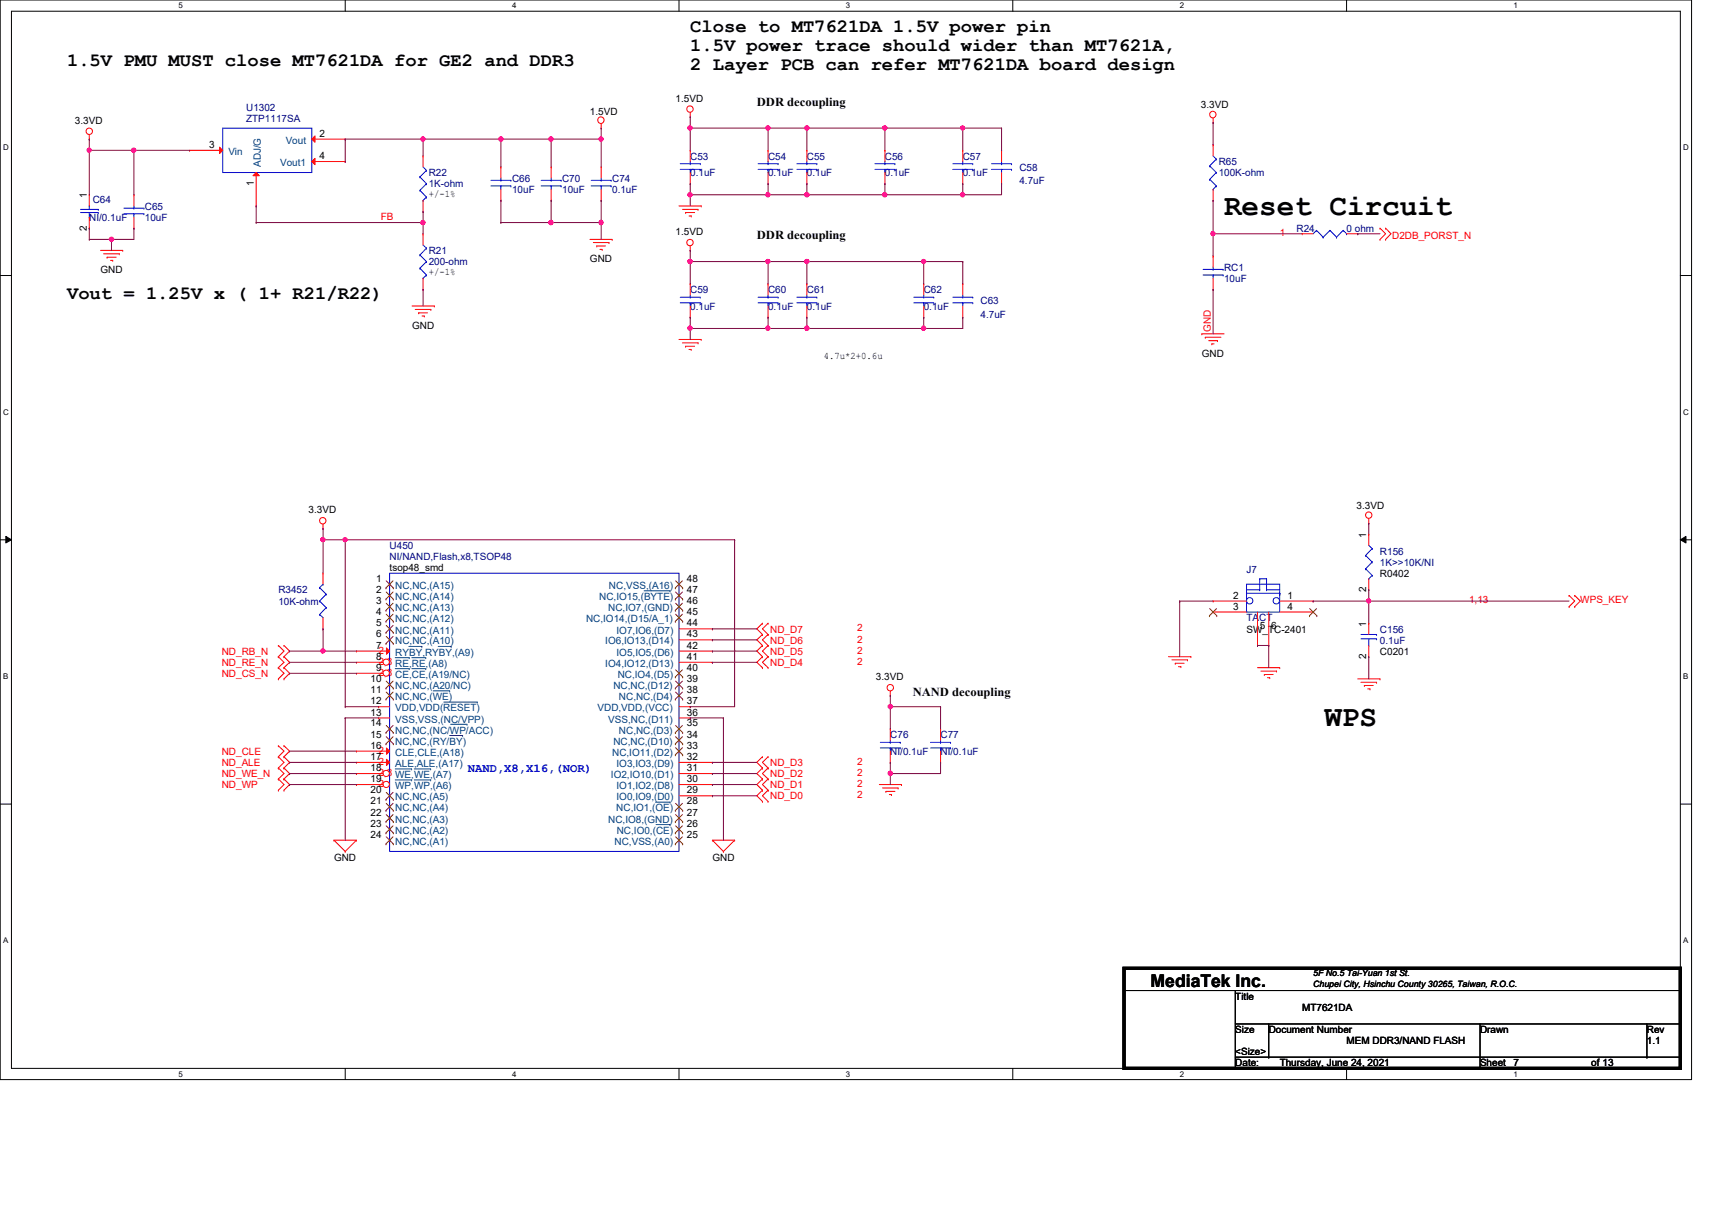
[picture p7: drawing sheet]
<svg xmlns="http://www.w3.org/2000/svg" width="297mm" height="210mm" viewBox="0 0 297 210" stroke-linecap="round" stroke-linejoin="round" font-family="sans-serif">
<path d="M0 0h293.5v187.3h-293.5zM2 1.9h289.5v183.4h-289.5z" fill="none" stroke="#000" stroke-width=".17"/>
<g fill="#fff">
<path d="M30.9 .2h.8v1.5h-.8z"/>
<path d="M30.9 185.5h.8v1.6h-.8z"/>
</g>
<path d="M59.9 0v1.9M59.9 185.3v2" fill="none" stroke="#000" stroke-width=".17"/>
<g fill="#fff">
<path d="M88.9 .2h.7v1.5h-.7z"/>
<path d="M88.9 185.5h.7v1.6h-.7z"/>
</g>
<path d="M117.8 0v1.9M117.8 185.3v2" fill="none" stroke="#000" stroke-width=".17"/>
<g fill="#fff">
<path d="M146.8 .2h.7v1.5h-.7z"/>
<path d="M146.8 185.5h.7v1.6h-.7z"/>
</g>
<path d="M175.7 0v1.9M175.7 185.3v2" fill="none" stroke="#000" stroke-width=".17"/>
<g fill="#fff">
<path d="M204.7 .2h.7v1.5h-.7z"/>
<path d="M204.7 185.5h.7v1.6h-.7z"/>
</g>
<path d="M233.6 0v1.9M233.6 185.3v2" fill="none" stroke="#000" stroke-width=".17"/>
<g fill="#fff">
<path d="M262.6 .2h.8v1.5h-.8z"/>
<path d="M262.6 185.5h.8v1.6h-.8z"/>
<path d="M.5 24.8h1v1.6h-1z"/>
<path d="M292.1 24.8h.9v1.6h-.9z"/>
<path d="M.5 70.7h1v1.5h-1z"/>
<path d="M292.1 70.7h.9v1.5h-.9z"/>
</g>
<path d="M0 47.8h2M291.5 47.8h2" fill="none" stroke="#000" stroke-width=".17"/>
<g fill="#fff">
<path d="M.5 116.5h.9v1.6h-.9z"/>
<path d="M292.1 116.5h.8v1.6h-.8z"/>
</g>
<path d="M0 93.6h2M1 93l1 .6-1 .6zM291.5 93.6l1-.6v1.2zM291.5 93.6h2" fill="none" stroke="#000" stroke-width=".17"/>
<path d="M1 93l1 .6-1 .6zM291.5 93.6l1-.6v1.2z" fill="#000"/>
<g fill="#fff">
<path d="M.5 162.4h.9v1.5h-.9z"/>
<path d="M292.1 162.4h.8v1.5h-.8z"/>
</g>
<g fill="none" stroke="#000" stroke-width=".17">
<path d="M0 139.5h2M291.5 139.5h2M195 171.8h96.5M214.3 171.8v13.5M214.3 177.6h77.2M220.1 177.6v5.8M256.8 177.6v7.7M285.7 177.6v5.8M291.5 171.8h.1M291.5 177.6h.1M214.3 185.3h.1M214.3 183.4h77.2"/>
<path d="M220.1 183.4h.1M256.8 185.3h.1M285.7 183.4h.1M291.5 183.4h.1"/>
</g>
<g fill="none" stroke="#f00" stroke-width=".17">
<path d="M119.8 19.5v.8M15.5 24.1h.1M15.5 23.4v.7M104.3 22.2h.1M104.3 29h.1M104.3 34.8h.1M104.3 21.5v.7M104.3 29v1.9M104.3 32.9v1.9M117.8 35.7h3.9M118.4 36.3h2.7M119 36.9h.1"/>
<path d="M119 36.9h1.5M119.5 37.5h.4M119.8 20.3h.1M119.9 37.5h.1M121.1 36.3h.1M121.7 35.7h.1M167 26.1h.1M167 31.9h.1M167 26.1v1.9M167 29.9v2M173.8 26.1h.1M173.8 31.9h.1"/>
<path d="M173.8 26.1v1.9M173.8 29.9v2M210.5 21.3h.1M210.5 20.5v.8M239.4 39.6h.1M239.4 39.6l1 1-1 .9M240.4 39.6h.1M240.4 39.6l.9 1-.9 .9M17.4 43.4h3.9M18 44h2.7M18.6 44.6h.1M18.6 44.6h1.5"/>
<path d="M19.2 45.2h.4M19.6 45.2h.1M20.7 44h.1M21.3 43.4h.1M71.5 53.1h3.8M72 53.7h2.8M72.6 54.3h.1M72.6 54.3h1.6M73.2 54.8h.4M73.6 54.8h.1M74.8 53.7h.1M75.3 53.1h.1"/>
<path d="M102.4 41.5h3.8M103 42.1h2.7M103.5 42.7h.1M103.5 42.7h1.6M104.1 43.3h.4M104.5 43.3h.1M105.7 42.1h.1M106.2 41.5h.1M117.8 58.9h3.9M118.4 59.5h2.7M119.8 43.4h.1M119.8 42.7v.7"/>
<path d="M121.1 59.5h.1M121.7 58.9h.1M133.3 49.2h.1M133.3 55h.1M133.3 49.2v2M133.3 53.1v1.9M140 49.2h.1M140 55h.1M140 49.2v2M140 53.1v1.9M208.5 57.9h.1M208.5 57.9h3.9"/>
<path d="M209.1 58.5h.1M209.1 58.5h2.7M209.7 59.1h1.5M210.3 59.6h.1M210.3 59.6h.3M211.2 59.1h.1M239.4 41.5h.1M240.4 41.5h.1M119 60.1h.1M119 60.1h1.5M119.5 60.6h.4M119.9 60.6h.1"/>
<path d="M56 91.7h.1M56 99.4h.1M56 90.9v.8M56 99.4v1.9M237.5 90.8h.1M237.5 92.7h.1M237.5 90v.8M237.5 92.7v1.9M48.3 115.8h.1M48.3 113.9h.1M48.3 117.8h.1M48.3 112h.1"/>
<path d="M48.3 113.9l1 1-1 .9M48.3 115.8l1 1-1 1M48.3 112l1 .9-1 1M49.3 113.9h.1M49.3 115.8h.1M49.3 117.8h.1M49.3 112h.1M49.3 113.9l.9 1-.9 .9M49.3 115.8l.9 1-.9 1M49.3 112l.9 .9-.9 1M56 109.1h.1M56 107.1v2"/>
<path d="M132.3 108.1h.1M132.3 110.1h.1M132.3 113.9h.1M132.3 115.8h.1M132.3 112h.1M132.3 108.1l-1 1 1 1M132.3 113.9l-1 1 1 .9M132.3 112l-1 .9 1 1M132.3 110.1l-1 .9 1 1M133.3 110.1h.1M133.3 108.1h.1M133.3 115.8h.1"/>
<path d="M133.3 113.9h.1M133.3 112h.1M133.3 108.1l-1 1 1 1M133.3 113.9l-1 1 1 .9M133.3 112l-1 .9 1 1M133.3 110.1l-1 .9 1 1M154.5 119.9v.7M202.7 113.9h3.9M203.3 114.5h2.7M203.9 115.1h.1M203.9 115.1h1.5M204.5 115.7h.4"/>
<path d="M204.9 115.7h.1M206 114.5h.1M206.6 113.9h.1M218.2 115.8h3.8M218.8 116.4h2.7M219.4 117h.1M219.4 117h1.5M219.9 117.6h.4M220.3 117.6h.1M221.5 116.4h.1M222 115.8h.1M235.6 117.8h3.8"/>
<path d="M236.1 118.4h2.7M236.7 118.9h.1M236.7 118.9h1.5M237.3 119.5h.4M237.5 102.3h.1M237.5 100.4v1.9M237.7 119.5h.1M238.8 118.4h.1M239.4 117.8h.1M272.2 105.2h.1M272.2 103.3h.1M272.2 103.3l1 1-1 .9"/>
<path d="M273.2 105.2h.1M273.2 103.3h.1M273.2 103.3l1 1-1 .9M48.3 131.3h.1M48.3 129.4h.1M48.3 135.1h.1M48.3 133.2h.1M48.3 137.1h.1M48.3 129.4l1 .9-1 1M48.3 133.2l1 1-1 .9M48.3 131.3l1 .9-1 1M48.3 135.1l1 1-1 1"/>
<path d="M49.3 129.4h.1M49.3 131.3h.1M49.3 133.2h.1M49.3 135.1h.1M49.3 137.1h.1M49.3 129.4l.9 .9-.9 1M49.3 133.2l.9 1-.9 .9M49.3 131.3l.9 .9-.9 1M49.3 135.1l.9 1-.9 1M132.3 137.1h.1M132.3 139h.1M132.3 133.2h.1"/>
<path d="M132.3 135.1h.1M132.3 131.3h.1M132.3 137.1l-1 .9 1 1M132.3 133.2l-1 1 1 .9M132.3 135.1l-1 1 1 1M132.3 131.3l-1 .9 1 1M133.3 139h.1M133.3 137.1h.1M133.3 135.1h.1M133.3 133.2h.1M133.3 131.3h.1M133.3 137.1l-1 .9 1 1"/>
<path d="M133.3 133.2l-1 1 1 .9M133.3 135.1l-1 1 1 1M133.3 131.3l-1 .9 1 1M152.6 136.1h3.8M153.1 136.7h2.7M153.7 137.3h.1M153.7 137.3h1.6M154.3 137.8h.4M154.5 120.6h.1M154.7 137.8h.1M155.8 136.7h.1M156.4 136.1h.1"/>
<path d="M58 145.8h.1M58 145.8h3.8M58 145.8l1.9 1.9M59.9 147.7h.1M61.8 145.8h.1M61.8 145.8l-1.9 1.9M123.6 145.8h.1M123.6 145.8h3.9M123.6 145.8l1.9 1.9M125.5 147.7h.1M127.5 145.8h.1M127.5 145.8l-2 1.9"/>
<circle cx="119.7" cy="18.9" r=".56"/>
<circle cx="210.4" cy="19.9" r=".56"/>
<circle cx="15.5" cy="22.8" r=".56"/>
<circle cx="104.3" cy="20.8" r=".56"/>
<circle cx="119.7" cy="42.1" r=".56"/>
<circle cx="56" cy="90.3" r=".56"/>
<circle cx="237.5" cy="89.4" r=".56"/>
<circle cx="154.5" cy="119.3" r=".56"/>
</g>
<path d="M195 168h96.5v17.3h-96.5z" fill="none" stroke="#000" stroke-width=".55"/>
<g fill="none" stroke="#00f" stroke-width=".17">
<path d="M38.6 22.2h15.5v7.7h-15.5zM102.6 32.3h3.4M102.6 31.3h3.4M104.3 31.3h.1M104.3 32.3h.1M104.3 30.9v.4M104.3 32.3v.6M106 32.3h.1M106 31.3h.1M165.3 29.4h3.5M165.3 28.4h3.5M167 28.4h.1"/>
<path d="M167 29.4h.1M167 28v.4M167 29.4v.5M168.8 29.4h.1M168.8 28.4h.1M172 29.4h3.5M172 28.4h3.5M173.8 28.4h.1M173.8 29.4h.1M173.8 28v.4M173.8 29.4v.5M175.5 29.4h.1"/>
<path d="M175.5 28.4h.1M131.5 52.5h3.5M131.5 51.6h3.5M133.3 51.6h.1M133.3 52.5h.1M133.3 51.2v.4M133.3 52.5v.6M135 52.5h.1M135 51.6h.1M138.3 52.5h3.4M138.3 51.6h3.4M140 51.6h.1"/>
<path d="M140 52.5h.1M140 51.2v.4M140 52.5v.6M141.7 52.5h.1M141.7 51.6h.1M236.9 96.4h.1M236.9 98.7h.1M236.9 96.4l1.2 1.1M236.9 98.7l1.2 1.1M237.5 94.6l.6 .6M238.1 95.2h.1M238.1 97.5h.1"/>
<path d="M238.1 99.8h.1M238.1 95.2l-1.2 1.2M238.1 97.5l-1.2 1.2M238.1 99.8l-.6 .6M55.5 106.6h.1M55.5 104.3h.1M55.5 101.9h.1M55.5 106.6l.5 .5M55.5 104.3l1.1 1.1M55.5 101.9l1.1 1.2M56 101.3h.1M56 101.3l-.5 .6"/>
<path d="M56.6 105.4h.1M56.6 103.1h.1M56.6 105.4l-1.1 1.2M56.6 103.1l-1.1 1.2M237.5 100.4h.1"/>
</g>
<path d="M43.9 30.5l.5-.6 .6 .6z" fill="#f00"/>
<path d="M43.9 30.5l.5-.6 .6 .6zM44.4 35.7h.1M44.4 29.9v5.8" fill="none" stroke="#f00" stroke-width=".17"/>
<path d="M54.6 23.6v1.1l-.5-.6z" fill="#f00"/>
<path d="M54.1 24.1h5.8M54.6 23.6v1.1l-.5-.6zM59.9 24.1h.1" fill="none" stroke="#f00" stroke-width=".17"/>
<path d="M38.1 25.5l.5 .6-.5 .5z" fill="#f00"/>
<path d="M32.9 26.1h.1M32.9 26.1h5.7M38.1 25.5l.5 .6-.5 .5z" fill="none" stroke="#f00" stroke-width=".17"/>
<path d="M54.1 28l.5-.5v1.1z" fill="#f00"/>
<g fill="none" stroke="#f00" stroke-width=".17">
<path d="M15.5 33.8h.1M15.5 39.6h.1M15.5 33.8v1.9M15.5 37.7v1.9M23.2 33.8h.1M23.2 39.6h.1M23.2 33.8v1.9M23.2 37.7v1.9M54.1 28l.5-.5v1.1zM54.1 28h5.8M59.9 28h.1M73.4 27.1h.1"/>
<path d="M73.4 36.7h.1M73.4 27.1v1.9M73.4 34.8v1.9M86.9 29h.1M86.9 34.8h.1M86.9 29v1.9M86.9 32.9v1.9M95.6 29h.1M95.6 34.8h.1M95.6 29v1.9M95.6 32.9v1.9M119.8 26.1h.1"/>
<path d="M119.8 31.9h.1M119.8 26.1v1.9M119.8 29.9v2M133.3 26.1h.1M133.3 31.9h.1M133.3 26.1v1.9M133.3 29.9v2M153.5 26.1h.1M153.5 31.9h.1M153.5 26.1v1.9M153.5 29.9v2M210.5 25.1h.1"/>
<path d="M210.5 34.8h.1M210.5 25.1v2M210.5 32.9v1.9M73.4 40.6h.1M73.4 50.2h.1M73.4 40.6v1.9M73.4 48.3v1.9M160.3 49.2h.1M160.3 55h.1M160.3 49.2v2M160.3 53.1v1.9M167 49.2h.1"/>
<path d="M167 55h.1M167 49.2v2M167 53.1v1.9M210.5 44.4h.1M210.5 50.2h.1M210.5 44.4v2M210.5 48.3v1.9M225.9 40.6h.1M225.9 40.6h1.9M233.6 40.6h2M235.6 40.6h.1M67.6 101.3h.1"/>
<path d="M67.6 103.3h.1M67.6 105.2h.1M67.6 107.1h.1M67.6 109.1h.1M67.6 111h.1M210.5 104.3h.1M210.5 106.2h.1M210.5 104.3h5.8M210.5 106.2h5.8M218.2 112h.1M218.2 106.2v5.8M220.1 112h.1"/>
<path d="M220.1 106.2v5.8M222 104.3h5.8M222 106.2h5.8M227.8 104.3h.1M227.8 106.2h.1M237.5 108.1h.1M237.5 113.9h.1M237.5 108.1v2M237.5 112v1.9M154.5 126.4h.1M154.5 132.2h.1M154.5 126.4v2"/>
<path d="M154.5 130.3v1.9M163.2 126.4h.1M163.2 132.2h.1M163.2 126.4v2M163.2 130.3v1.9"/>
</g>
<g fill="none" stroke="#00f" stroke-width=".17">
<path d="M14 36.3h3.1M14 36.9h3.1M15.5 37.7h.1M15.5 35.7h.1M15.5 35.7v.6M15.5 36.9v.8M17.1 36.3h.1M17.1 36.9h.1M21.5 37.1h3.5M21.5 36.1h3.5M23.2 36.1h.1M23.2 37.1h.1"/>
<path d="M23.2 35.7v.4M23.2 37.1v.6M25 37.1h.1M25 36.1h.1M72.9 30.7h.1M72.9 33h.1M72.9 30.7l1.1 1.2M72.9 33l1.1 1.2M73.4 34.8h.1M73.4 29l.6 .5M74 29.5h.1M74 31.9h.1"/>
<path d="M74 34.2h.1M74 29.5l-1.1 1.2M74 31.9l-1.1 1.1M74 34.2l-.6 .6M85.2 32.3h3.4M85.2 31.3h3.4M86.9 31.3h.1M86.9 32.3h.1M86.9 30.9v.4M86.9 32.3v.6M88.6 32.3h.1M88.6 31.3h.1"/>
<path d="M93.9 32.3h3.5M93.9 31.3h3.5M95.6 31.3h.1M95.6 32.3h.1M95.6 30.9v.4M95.6 32.3v.6M97.4 32.3h.1M97.4 31.3h.1M118 29.4h3.5M118 28.4h3.5M119.8 28.4h.1M119.8 29.4h.1"/>
<path d="M119.8 28v.4M119.8 29.4v.5M121.5 29.4h.1M121.5 28.4h.1M131.5 29.4h3.5M131.5 28.4h3.5M133.3 28.4h.1M133.3 29.4h.1M133.3 28v.4M133.3 29.4v.5M135 29.4h.1M135 28.4h.1"/>
<path d="M151.8 29.4h3.5M151.8 28.4h3.5M153.5 28.4h.1M153.5 29.4h.1M153.5 28v.4M153.5 29.4v.5M155.3 29.4h.1M155.3 28.4h.1M209.9 28.8h.1M209.9 31.1h.1M209.9 28.8l1.1 1.1M209.9 31.1l1.1 1.2"/>
<path d="M210.5 32.9h.1M210.5 27.1l.5 .5M211 27.6h.1M211 29.9h.1M211 32.3h.1M211 27.6l-1.1 1.2M211 29.9l-1.1 1.2M211 32.3l-.5 .6M228.4 40h.1M228.4 40l-.6 .6M228.4 40l1.2 1.1M230.8 40h.1"/>
<path d="M230.8 40l-1.2 1.1M230.8 40l1.1 1.1M233 40h.1M233 40l-1.1 1.1M233 40l.6 .6M72.9 44.2h.1M72.9 46.5h.1M72.9 44.2l1.1 1.2M72.9 46.5l1.1 1.2M73.4 48.3h.1M73.4 42.5l.6 .6M74 43.1h.1"/>
<path d="M74 45.4h.1M74 47.7h.1M74 43.1l-1.1 1.1M74 45.4l-1.1 1.1M74 47.7l-.6 .6M158.5 52.5h3.5M158.5 51.6h3.5M160.3 51.6h.1M160.3 52.5h.1M160.3 51.2v.4M160.3 52.5v.6M162 52.5h.1"/>
<path d="M162 51.6h.1M165.3 52.5h3.5M165.3 51.6h3.5M167 51.6h.1M167 52.5h.1M167 51.2v.4M167 52.5v.6M168.8 52.5h.1M168.8 51.6h.1M208.7 47.7h3.5M208.7 46.7h3.5M210.5 46.7h.1"/>
<path d="M210.5 47.7h.1M210.5 46.4v.3M210.5 47.7v.6M212.2 47.7h.1M212.2 46.7h.1M229.6 41.1h.1M231.9 41.1h.1M233.6 40.6h.1M67.6 99.4h50.2v48.3h-50.2zM216.3 101.3h5.7v4.9h-5.7zM216.3 102.3h.1M216.3 102.9h.1"/>
<path d="M216.3 102.9h5.7M216.3 102.3h2.3M216.3 102.9v.4M218.6 100.4h.1M218.6 102.3h.1M218.6 100.4h1.1M218.6 100.4v1.9M219.7 102.3h.1M219.7 100.4h.1M219.7 102.3h2.3M219.7 100.4v1.9M222 102.9h.1"/>
<path d="M222 102.9v.4M236.1 110.1h2.7M236.1 110.8h2.7M237.5 112h.1M237.5 110.8v1.2M238.8 110.1h.1M238.8 110.8h.1M152.7 129.8h3.5M152.7 128.8h3.5M154.5 128.8h.1M154.5 129.8h.1M154.5 128.4v.4"/>
<path d="M154.5 129.8v.5M156.2 129.8h.1M156.2 128.8h.1M161.5 129.8h3.4M161.5 128.8h3.4M163.2 128.8h.1M163.2 129.8h.1M163.2 128.4v.4M163.2 129.8v.5M164.9 129.8h.1M164.9 128.8h.1"/>
<circle cx="216.8" cy="104.2" r=".56"/>
<circle cx="221.4" cy="104.2" r=".56"/>
</g>
<g fill="none" stroke="#804000" stroke-width=".17">
<path d="M67 102h.1M67 103.9h.1M67 105.9h.1M67 107.8h.1M67 109.7h.1M67 111.6h.1M67 100.8l1.2 1.2M67 102.7l1.2 1.2M67 104.6l1.2 1.3M67 106.6l1.2 1.2M67 108.5l1.2 1.2M67 110.4l1.2 1.2"/>
<path d="M68.2 100.8l-1.2 1.2M68.2 102.7l-1.2 1.2M68.2 104.6l-1.2 1.3M68.2 106.6l-1.2 1.2M68.2 108.5l-1.2 1.2M68.2 110.4l-1.2 1.2M68.2 102h.1M68.2 103.9h.1M68.2 105.9h.1M68.2 107.8h.1M68.2 109.7h.1M68.2 111.6h.1"/>
<path d="M209.8 106.8h.1M209.9 105.6l1.2 1.2M211.1 105.6l-1.3 1.2M211.1 106.8h.1M227.2 106.8h.1M227.2 105.6l1.3 1.2M228.4 105.6l-1.2 1.2M228.5 106.8h.1"/>
</g>
<path d="M67.1 112.4l.5 .5-.5 .6z" fill="#f00"/>
<path d="M61.8 112.9h.1M61.8 112.9h5.8M67.1 112.4l.5 .5-.5 .6z" fill="none" stroke="#f00" stroke-width=".17"/>
<path d="M70.9 112.1h2.3M73.2 112.1h.1M76 112.1h2.3M78.3 112.1h.1" fill="none" stroke="#004080" stroke-width=".17"/>
<circle cx="67" cy="114.9" r=".55" fill="#fff"/>
<g fill="none" stroke="#f00" stroke-width=".17">
<path d="M61.8 114.9h.1M61.8 114.9h4.7"/>
<circle cx="67" cy="114.9" r=".55"/>
</g>
<path d="M68.6 114.1h2.4M71 114.1h.1M71.5 114.1h2.4M73.9 114.1h.1" fill="none" stroke="#004080" stroke-width=".17"/>
<circle cx="67" cy="116.8" r=".55" fill="#fff"/>
<g fill="none" stroke="#f00" stroke-width=".17">
<path d="M61.8 116.8h.1M61.8 116.8h4.7M67.6 118.7h.1M65.7 122.6h.1M65.7 124.5h.1M65.7 122.6h1.9M65.7 124.5h1.9M67.6 120.6h.1M67.6 126.4h.1M67.6 128.4h.1"/>
<circle cx="67" cy="116.8" r=".55"/>
</g>
<path d="M68.6 116h2.4M71 116h.1M71.5 116h2.4M73.9 116h.1M75.2 119.8h2.8M78 119.8h.1M77 121.8h5.8M78 127.6h2.3M78.2 125.6h2.8M80.3 127.6h.1M81 125.6h.1M82.8 121.8h.1" fill="none" stroke="#004080" stroke-width=".17"/>
<g fill="none" stroke="#804000" stroke-width=".17">
<path d="M67 119.4h.1M67 118.2l1.2 1.2M68.2 118.2l-1.2 1.2M68.2 119.4h.1M67 121.3h.1M67 127.1h.1M67 129h.1M67 120.1l1.2 1.2M67 125.9l1.2 1.2M67 127.8l1.2 1.2M68.2 120.1l-1.2 1.2M68.2 125.9l-1.2 1.2"/>
<path d="M68.2 127.8l-1.2 1.2M68.2 121.3h.1M68.2 127.1h.1M68.2 129h.1"/>
</g>
<path d="M67.1 129.8l.5 .5-.5 .6z" fill="#f00"/>
<path d="M61.8 130.3h.1M61.8 130.3h5.8M67.1 129.8l.5 .5-.5 .6z" fill="none" stroke="#f00" stroke-width=".17"/>
<path d="M67.1 131.7l.5 .5-.5 .6z" fill="#f00"/>
<path d="M61.8 132.2h.1M61.8 132.2h5.8M67.1 131.7l.5 .5-.5 .6z" fill="none" stroke="#f00" stroke-width=".17"/>
<circle cx="67" cy="134.2" r=".55" fill="#fff"/>
<g fill="none" stroke="#f00" stroke-width=".17">
<path d="M61.8 134.2h.1M61.8 134.2h4.7"/>
<circle cx="67" cy="134.2" r=".55"/>
</g>
<path d="M68.6 133.4h2.8M71.4 133.4h.1M71.9 133.4h2.8M74.7 133.4h.1" fill="none" stroke="#004080" stroke-width=".17"/>
<circle cx="67" cy="136.1" r=".55" fill="#fff"/>
<g fill="none" stroke="#f00" stroke-width=".17">
<path d="M140 26.1h.1M140 31.9h.1M140 26.1v1.9M140 29.9v2M119.8 49.2h.1M119.8 55h.1M119.8 49.2v2M119.8 53.1v1.9M117.8 118.7h.1M117.8 116.8h.1M117.8 107.1h.1M117.8 105.2h.1"/>
<path d="M117.8 103.3h.1M117.8 101.3h.1M117.8 114.9h5.8M117.8 112.9h5.8M117.8 111h5.8M117.8 109.1h5.8M123.6 114.9h.1M123.6 112.9h.1M123.6 111h.1M123.6 109.1h.1M61.8 136.1h.1M61.8 136.1h4.7"/>
<path d="M67.6 138h.1M67.6 140h.1M117.8 140h.1M117.8 130.3h.1M117.8 128.4h.1M117.8 126.4h.1M117.8 120.6h.1M117.8 136.1h5.8M117.8 138h5.8M117.8 134.2h5.8M117.8 132.2h5.8M117.8 124.5h2"/>
<path d="M117.8 122.6h2M119.8 124.5h.1M119.8 122.6h.1M123.6 138h.1M123.6 136.1h.1M123.6 134.2h.1M123.6 132.2h.1M67.6 141.9h.1M67.6 143.8h.1M67.6 145.8h.1M117.8 145.8h.1M117.8 143.8h.1"/>
<path d="M117.8 141.9h.1"/>
<circle cx="67" cy="136.1" r=".55"/>
</g>
<path d="M111.8 102.5h4.4M116.2 102.5h.1M68.6 135.3h2.8M71.4 135.3h.1M71.9 135.3h2.8M74.7 135.3h.1M113.7 139.1h2.5M116.2 139.1h.1M113.8 143h2.4M116.2 143h.1" fill="none" stroke="#004080" stroke-width=".17"/>
<g fill="none" stroke="#804000" stroke-width=".17">
<path d="M117.2 119.4h.1M117.2 117.4h.1M117.2 107.8h.1M117.2 105.9h.1M117.2 103.9h.1M117.2 102h.1M117.2 118.2l1.2 1.2M117.2 116.2l1.2 1.2M117.2 106.6l1.2 1.2M117.2 104.6l1.2 1.3M117.2 102.7l1.2 1.2M117.2 100.8l1.2 1.2"/>
<path d="M118.4 118.2l-1.2 1.2M118.4 116.2l-1.2 1.2M118.4 106.6l-1.2 1.2M118.4 104.6l-1.2 1.3M118.4 102.7l-1.2 1.2M118.4 100.8l-1.2 1.2M118.4 119.4h.1M118.4 117.4h.1M118.4 107.8h.1M118.4 105.9h.1M118.4 103.9h.1M118.4 102h.1"/>
<path d="M67 138.7h.1M67 137.5l1.2 1.2M67 139.4l1.2 1.2M68.2 137.5l-1.2 1.2M68.2 139.4l-1.2 1.2M68.2 138.7h.1M117.2 130.9h.1M117.2 129h.1M117.2 127.1h.1M117.2 121.3h.1M117.2 139.4l1.2 1.2M117.2 129.7l1.2 1.2"/>
<path d="M117.2 127.8l1.2 1.2M117.2 125.9l1.2 1.2M117.2 120.1l1.2 1.2M118.4 139.4l-1.2 1.2M118.4 129.7l-1.2 1.2M118.4 127.8l-1.2 1.2M118.4 125.9l-1.2 1.2M118.4 120.1l-1.2 1.2M118.4 130.9h.1M118.4 129h.1M118.4 127.1h.1M118.4 121.3h.1"/>
<path d="M67 140.6h.1M67 142.5h.1M67 144.5h.1M67 146.4h.1M67 141.3l1.2 1.2M67 143.3l1.2 1.2M67 145.2l1.2 1.2M68.2 141.3l-1.2 1.2M68.2 143.3l-1.2 1.2M68.2 145.2l-1.2 1.2M68.2 140.6h.1M68.2 142.5h.1"/>
<path d="M68.2 144.5h.1M68.2 146.4h.1M117.2 146.4h.1M117.2 144.5h.1M117.2 142.5h.1M117.2 140.6h.1M117.2 145.2l1.2 1.2M117.2 143.3l1.2 1.2M117.2 141.3l1.2 1.2M118.4 145.2l-1.2 1.2M118.4 143.3l-1.2 1.2M118.4 141.3l-1.2 1.2"/>
<path d="M118.4 146.4h.1M118.4 144.5h.1M118.4 142.5h.1M118.4 140.6h.1"/>
</g>
<g fill="none" stroke="#00f" stroke-width=".17">
<path d="M138.3 29.4h3.4M138.3 28.4h3.4M140 28.4h.1M140 29.4h.1M140 28v.4M140 29.4v.5M141.7 29.4h.1M141.7 28.4h.1M118 52.5h3.5M118 51.6h3.5M119.8 51.6h.1M119.8 52.5h.1"/>
<path d="M119.8 51.2v.4M119.8 52.5v.6M121.5 52.5h.1M121.5 51.6h.1"/>
</g>
<path d="M73.4 38.6h.1M73.4 38.6v2" fill="none" stroke="#800040" stroke-width=".17"/>
<circle cx="73.4" cy="38.6" r=".38" fill="#f0f"/>
<circle cx="73.4" cy="38.6" r=".38" fill="none" stroke="#f0f" stroke-width=".17"/>
<path d="M15.5 24.1h.1M15.5 24.1v2M44.4 38.6h.1M44.4 38.6h29M73.4 24.1h.1M73.4 24.1v3M73.4 50.2h.1M73.4 50.2v2.9" fill="none" stroke="#800040" stroke-width=".17"/>
<circle cx="15.5" cy="26.1" r=".37" fill="#f0f"/>
<circle cx="15.5" cy="26.1" r=".37" fill="none" stroke="#f0f" stroke-width=".17"/>
<path d="M23.2 39.6h.1M23.2 39.6v1.9M73.4 24.1h.1M73.4 24.1h13.5" fill="none" stroke="#800040" stroke-width=".17"/>
<circle cx="86.9" cy="24.1" r=".38" fill="#f0f"/>
<circle cx="86.9" cy="24.1" r=".38" fill="none" stroke="#f0f" stroke-width=".17"/>
<circle cx="73.4" cy="24.1" r=".38" fill="#f0f"/>
<circle cx="73.4" cy="24.1" r=".38" fill="none" stroke="#f0f" stroke-width=".17"/>
<path d="M86.9 24.1h.1M86.9 24.1h8.7M104.3 24.1h.1M104.3 24.1v4.9" fill="none" stroke="#800040" stroke-width=".17"/>
<circle cx="104.3" cy="24.1" r=".38" fill="#f0f"/>
<circle cx="104.3" cy="24.1" r=".38" fill="none" stroke="#f0f" stroke-width=".17"/>
<path d="M95.6 24.1h.1M95.6 24.1v4.9" fill="none" stroke="#800040" stroke-width=".17"/>
<circle cx="95.6" cy="24.1" r=".38" fill="#f0f"/>
<circle cx="95.6" cy="24.1" r=".38" fill="none" stroke="#f0f" stroke-width=".17"/>
<path d="M15.5 39.6h.1M15.5 26.1h.1M15.5 26.1v7.7M15.5 39.6v1.9M23.2 26.1h.1M23.2 26.1v7.7M95.6 24.1h.1M95.6 24.1h8.7M19.3 41.5h.1M19.3 41.5v1.9M19.3 41.5h3.9" fill="none" stroke="#800040" stroke-width=".17"/>
<circle cx="19.4" cy="41.5" r=".37" fill="#f0f"/>
<circle cx="19.4" cy="41.5" r=".37" fill="none" stroke="#f0f" stroke-width=".17"/>
<path d="M15.5 26.1h.1M15.5 26.1h7.7M86.9 34.8h.1M86.9 38.6h.1M86.9 34.8v3.8M95.6 34.8h.1M95.6 34.8v3.8h-8.7M104.3 38.6h.1M104.3 22.2h.1M104.3 22.2v1.9M104.3 38.6v2.9" fill="none" stroke="#800040" stroke-width=".17"/>
<circle cx="95.6" cy="38.6" r=".38" fill="#f0f"/>
<circle cx="95.6" cy="38.6" r=".38" fill="none" stroke="#f0f" stroke-width=".17"/>
<path d="M86.9 24.1h.1M86.9 24.1v4.9M104.3 34.8h.1M104.3 34.8v3.8" fill="none" stroke="#800040" stroke-width=".17"/>
<circle cx="104.3" cy="38.6" r=".38" fill="#f0f"/>
<circle cx="104.3" cy="38.6" r=".38" fill="none" stroke="#f0f" stroke-width=".17"/>
<path d="M23.2 26.1h.1M23.2 26.1h9.7M95.6 38.6h.1M95.6 38.6h8.7" fill="none" stroke="#800040" stroke-width=".17"/>
<circle cx="23.2" cy="26.1" r=".37" fill="#f0f"/>
<circle cx="23.2" cy="26.1" r=".37" fill="none" stroke="#f0f" stroke-width=".17"/>
<path d="M44.4 35.7h.1M44.4 35.7v2.9M140 22.2h.1M140 22.2h13.5" fill="none" stroke="#800040" stroke-width=".17"/>
<circle cx="153.5" cy="22.2" r=".37" fill="#f0f"/>
<circle cx="153.5" cy="22.2" r=".37" fill="none" stroke="#f0f" stroke-width=".17"/>
<circle cx="140" cy="22.2" r=".37" fill="#f0f"/>
<circle cx="140" cy="22.2" r=".37" fill="none" stroke="#f0f" stroke-width=".17"/>
<g fill="none" stroke="#800040" stroke-width=".17">
<path d="M119.8 22.2h.1M119.8 20.3h.1M119.8 22.2h20.2M119.8 20.3v1.9M133.3 22.2h.1M167 22.2h.1M167 33.8h.1M167 31.9h.1M167 22.2h6.8M167 31.9v1.9M173.8 22.2h.1M173.8 31.9h.1"/>
<path d="M173.8 22.2v3.9M173.8 31.9v1.9h-6.8"/>
</g>
<circle cx="167" cy="33.8" r=".38" fill="#f0f"/>
<circle cx="167" cy="33.8" r=".38" fill="none" stroke="#f0f" stroke-width=".17"/>
<path d="M167 22.2h.1M167 22.2v3.9" fill="none" stroke="#800040" stroke-width=".17"/>
<circle cx="167" cy="22.2" r=".37" fill="#f0f"/>
<circle cx="167" cy="22.2" r=".37" fill="none" stroke="#f0f" stroke-width=".17"/>
<path d="M119.8 22.2h.1M119.8 22.2v3.9" fill="none" stroke="#800040" stroke-width=".17"/>
<circle cx="119.7" cy="22.2" r=".37" fill="#f0f"/>
<circle cx="119.7" cy="22.2" r=".37" fill="none" stroke="#f0f" stroke-width=".17"/>
<path d="M119.8 33.8h.1M119.8 31.9h.1M119.8 31.9v3.8M133.3 31.9h.1M133.3 33.8h.1M133.3 31.9v1.9M140 31.9h.1M140 31.9v1.9h-6.7" fill="none" stroke="#800040" stroke-width=".17"/>
<circle cx="133.2" cy="33.8" r=".38" fill="#f0f"/>
<circle cx="133.2" cy="33.8" r=".38" fill="none" stroke="#f0f" stroke-width=".17"/>
<path d="M133.3 22.2h.1M133.3 22.2v3.9" fill="none" stroke="#800040" stroke-width=".17"/>
<circle cx="133.2" cy="22.2" r=".37" fill="#f0f"/>
<circle cx="133.2" cy="22.2" r=".37" fill="none" stroke="#f0f" stroke-width=".17"/>
<path d="M119.8 33.8h.1M119.8 33.8h13.5M140 22.2h.1M140 22.2v3.9M153.5 31.9h.1M153.5 31.9v1.9" fill="none" stroke="#800040" stroke-width=".17"/>
<circle cx="119.7" cy="33.8" r=".38" fill="#f0f"/>
<circle cx="119.7" cy="33.8" r=".38" fill="none" stroke="#f0f" stroke-width=".17"/>
<path d="M153.5 22.2h.1M153.5 22.2v3.9M140 45.4h.1M140 45.4h20.3" fill="none" stroke="#800040" stroke-width=".17"/>
<circle cx="160.2" cy="45.4" r=".37" fill="#f0f"/>
<circle cx="160.2" cy="45.4" r=".37" fill="none" stroke="#f0f" stroke-width=".17"/>
<circle cx="140" cy="45.4" r=".37" fill="#f0f"/>
<circle cx="140" cy="45.4" r=".37" fill="none" stroke="#f0f" stroke-width=".17"/>
<path d="M119.8 45.4h.1M119.8 45.4v3.8M133.3 45.4h.1M133.3 45.4h6.7" fill="none" stroke="#800040" stroke-width=".17"/>
<circle cx="119.7" cy="45.4" r=".37" fill="#f0f"/>
<circle cx="119.7" cy="45.4" r=".37" fill="none" stroke="#f0f" stroke-width=".17"/>
<g fill="none" stroke="#800040" stroke-width=".17">
<path d="M119.8 57h.1M119.8 55h.1M119.8 55v3.9M133.3 55h.1M133.3 45.4h.1M133.3 45.4v3.8M133.3 55v2M140 55h.1M140 45.4h.1M140 45.4v3.8M140 55v2M160.3 45.4h.1"/>
<path d="M160.3 57h.1M160.3 55h.1M160.3 45.4h6.7M160.3 45.4v3.8M160.3 55v2M167 45.4h.1M167 55h.1M167 45.4v3.8M167 55v2h-6.7"/>
</g>
<circle cx="133.2" cy="45.4" r=".37" fill="#f0f"/>
<circle cx="133.2" cy="45.4" r=".37" fill="none" stroke="#f0f" stroke-width=".17"/>
<path d="M133.3 57h.1M133.3 57h6.7" fill="none" stroke="#800040" stroke-width=".17"/>
<circle cx="133.2" cy="56.9" r=".38" fill="#f0f"/>
<circle cx="133.2" cy="56.9" r=".38" fill="none" stroke="#f0f" stroke-width=".17"/>
<path d="M73.4 36.7h.1M73.4 36.7v1.9M140 33.8h.1M140 33.8h13.5M15.5 41.5h.1M15.5 41.5h3.8" fill="none" stroke="#800040" stroke-width=".17"/>
<circle cx="153.5" cy="33.8" r=".38" fill="#f0f"/>
<circle cx="153.5" cy="33.8" r=".38" fill="none" stroke="#f0f" stroke-width=".17"/>
<circle cx="140" cy="33.8" r=".38" fill="#f0f"/>
<circle cx="140" cy="33.8" r=".38" fill="none" stroke="#f0f" stroke-width=".17"/>
<path d="M140 57h.1M140 57h20.3" fill="none" stroke="#800040" stroke-width=".17"/>
<circle cx="160.2" cy="56.9" r=".38" fill="#f0f"/>
<circle cx="160.2" cy="56.9" r=".38" fill="none" stroke="#f0f" stroke-width=".17"/>
<circle cx="140" cy="56.9" r=".38" fill="#f0f"/>
<circle cx="140" cy="56.9" r=".38" fill="none" stroke="#f0f" stroke-width=".17"/>
<path d="M59.9 24.1h.1M59.9 24.1h13.5M153.5 33.8h.1M153.5 33.8h13.5M119.8 45.4h.1M119.8 57h.1M119.8 45.4h13.5M119.8 57h13.5" fill="none" stroke="#800040" stroke-width=".17"/>
<circle cx="119.7" cy="56.9" r=".38" fill="#f0f"/>
<circle cx="119.7" cy="56.9" r=".38" fill="none" stroke="#f0f" stroke-width=".17"/>
<path d="M153.5 22.2h.1M153.5 22.2h13.5M119.8 43.4h.1M119.8 43.4v2M237.5 104.3h.1M237.5 104.3h34.7" fill="none" stroke="#800040" stroke-width=".17"/>
<circle cx="237.5" cy="104.2" r=".37" fill="#f0f"/>
<circle cx="237.5" cy="104.2" r=".37" fill="none" stroke="#f0f" stroke-width=".17"/>
<g fill="none" stroke="#800040" stroke-width=".17">
<path d="M210.5 21.3h.1M210.5 21.3v3.8M210.5 40.6h.1M210.5 50.2h.1M210.5 40.6v3.8M210.5 50.2v7.7M210.5 40.6h15.4M237.5 90.8h.1M237.5 90.8v1.9M204.7 104.3h.1M204.7 104.3h5.8M204.7 104.3v9.6"/>
<path d="M220.1 112h.1M220.1 112v3.8M227.8 104.3h.1M227.8 104.3h9.7M237.5 104.3h.1M237.5 113.9h.1M237.5 102.3h.1M237.5 102.3v5.8M237.5 113.9v3.9"/>
</g>
<circle cx="210.4" cy="40.5" r=".37" fill="#f0f"/>
<circle cx="210.4" cy="40.5" r=".37" fill="none" stroke="#f0f" stroke-width=".17"/>
<path d="M210.5 34.8h.1M210.5 34.8v5.8M235.6 40.6h.1M235.6 40.6h3.8M56 93.6h.1M56 93.6h3.9M56 93.6v5.8M218.2 112h.1M218.2 112h1.9" fill="none" stroke="#800040" stroke-width=".17"/>
<circle cx="56" cy="93.6" r=".37" fill="#f0f"/>
<circle cx="56" cy="93.6" r=".37" fill="none" stroke="#f0f" stroke-width=".17"/>
<path d="M50.2 112.9h.1M50.2 112.9h5.8" fill="none" stroke="#800040" stroke-width=".17"/>
<circle cx="56" cy="112.9" r=".37" fill="#f0f"/>
<circle cx="56" cy="112.9" r=".37" fill="none" stroke="#f0f" stroke-width=".17"/>
<path d="M59.9 93.6h.1M59.9 93.6h67.6M154.5 132.2h.1M154.5 120.6h.1M154.5 122.6h.1M154.5 120.6v5.8M154.5 132.2v2M154.5 122.6h8.7M163.2 132.2h.1M163.2 122.6h.1M163.2 122.6v3.8M163.2 132.2v2" fill="none" stroke="#800040" stroke-width=".17"/>
<circle cx="154.5" cy="122.6" r=".37" fill="#f0f"/>
<circle cx="154.5" cy="122.6" r=".37" fill="none" stroke="#f0f" stroke-width=".17"/>
<path d="M154.5 134.2h.1M154.5 134.2v1.9" fill="none" stroke="#800040" stroke-width=".17"/>
<circle cx="154.5" cy="134.1" r=".38" fill="#f0f"/>
<circle cx="154.5" cy="134.1" r=".38" fill="none" stroke="#f0f" stroke-width=".17"/>
<g fill="none" stroke="#800040" stroke-width=".17">
<path d="M56 91.7h.1M56 91.7v1.9M59.9 93.6h.1M59.9 93.6v29M127.5 93.6h.1M127.5 93.6v29h-7.7M56 109.1h.1M56 109.1v3.8M59.9 124.5h.1M59.9 122.6h.1M59.9 124.5h5.8M59.9 122.6h5.8"/>
<path d="M59.9 124.5v21.3M119.8 124.5h.1M119.8 122.6h.1M119.8 124.5h5.7M125.5 124.5h.1M125.5 124.5v21.3M154.5 134.2h.1M154.5 134.2h8.7"/>
</g>
<circle cx="59.9" cy="93.6" r=".37" fill="#f0f"/>
<circle cx="59.9" cy="93.6" r=".37" fill="none" stroke="#f0f" stroke-width=".17"/>
<g fill="none" stroke="#800040" stroke-width=".17">
<path d="M59.9 28h.1M59.9 24.1v3.9M50.2 114.9h.1M50.2 116.8h.1M50.2 114.9h11.6M50.2 116.8h11.6M56 112.9h.1M56 112.9h5.8M123.6 109.1h.1M123.6 114.9h.1M123.6 111h.1M123.6 112.9h.1"/>
<path d="M123.6 109.1h7.7M123.6 112.9h7.7M123.6 114.9h7.7M123.6 111h7.7M50.2 130.3h.1M50.2 132.2h.1M50.2 134.2h.1M50.2 136.1h.1M50.2 130.3h11.6M50.2 136.1h11.6M50.2 132.2h11.6M50.2 134.2h11.6"/>
<path d="M123.6 138h.1M123.6 136.1h.1M123.6 132.2h.1M123.6 134.2h.1M123.6 138h7.7M123.6 136.1h7.7M123.6 132.2h7.7M123.6 134.2h7.7"/>
</g>
<circle cx="73.4" cy="38.6" r=".38" fill="#f0f"/>
<circle cx="73.4" cy="38.6" r=".38" fill="none" stroke="#f0f" stroke-width=".17"/>
<circle cx="15.5" cy="26.1" r=".37" fill="#f0f"/>
<circle cx="15.5" cy="26.1" r=".37" fill="none" stroke="#f0f" stroke-width=".17"/>
<circle cx="86.9" cy="24.1" r=".38" fill="#f0f"/>
<circle cx="86.9" cy="24.1" r=".38" fill="none" stroke="#f0f" stroke-width=".17"/>
<circle cx="73.4" cy="24.1" r=".38" fill="#f0f"/>
<circle cx="73.4" cy="24.1" r=".38" fill="none" stroke="#f0f" stroke-width=".17"/>
<circle cx="104.3" cy="24.1" r=".38" fill="#f0f"/>
<circle cx="104.3" cy="24.1" r=".38" fill="none" stroke="#f0f" stroke-width=".17"/>
<circle cx="95.6" cy="24.1" r=".38" fill="#f0f"/>
<circle cx="95.6" cy="24.1" r=".38" fill="none" stroke="#f0f" stroke-width=".17"/>
<circle cx="19.4" cy="41.5" r=".37" fill="#f0f"/>
<circle cx="19.4" cy="41.5" r=".37" fill="none" stroke="#f0f" stroke-width=".17"/>
<circle cx="95.6" cy="38.6" r=".38" fill="#f0f"/>
<circle cx="95.6" cy="38.6" r=".38" fill="none" stroke="#f0f" stroke-width=".17"/>
<circle cx="104.3" cy="38.6" r=".38" fill="#f0f"/>
<circle cx="104.3" cy="38.6" r=".38" fill="none" stroke="#f0f" stroke-width=".17"/>
<circle cx="23.2" cy="26.1" r=".37" fill="#f0f"/>
<circle cx="23.2" cy="26.1" r=".37" fill="none" stroke="#f0f" stroke-width=".17"/>
<circle cx="153.5" cy="22.2" r=".37" fill="#f0f"/>
<circle cx="153.5" cy="22.2" r=".37" fill="none" stroke="#f0f" stroke-width=".17"/>
<circle cx="140" cy="22.2" r=".37" fill="#f0f"/>
<circle cx="140" cy="22.2" r=".37" fill="none" stroke="#f0f" stroke-width=".17"/>
<circle cx="167" cy="33.8" r=".38" fill="#f0f"/>
<circle cx="167" cy="33.8" r=".38" fill="none" stroke="#f0f" stroke-width=".17"/>
<circle cx="167" cy="22.2" r=".37" fill="#f0f"/>
<circle cx="167" cy="22.2" r=".37" fill="none" stroke="#f0f" stroke-width=".17"/>
<circle cx="119.7" cy="22.2" r=".37" fill="#f0f"/>
<circle cx="119.7" cy="22.2" r=".37" fill="none" stroke="#f0f" stroke-width=".17"/>
<circle cx="133.2" cy="33.8" r=".38" fill="#f0f"/>
<circle cx="133.2" cy="33.8" r=".38" fill="none" stroke="#f0f" stroke-width=".17"/>
<circle cx="133.2" cy="22.2" r=".37" fill="#f0f"/>
<circle cx="133.2" cy="22.2" r=".37" fill="none" stroke="#f0f" stroke-width=".17"/>
<circle cx="119.7" cy="33.8" r=".38" fill="#f0f"/>
<circle cx="119.7" cy="33.8" r=".38" fill="none" stroke="#f0f" stroke-width=".17"/>
<circle cx="160.2" cy="45.4" r=".37" fill="#f0f"/>
<circle cx="160.2" cy="45.4" r=".37" fill="none" stroke="#f0f" stroke-width=".17"/>
<circle cx="140" cy="45.4" r=".37" fill="#f0f"/>
<circle cx="140" cy="45.4" r=".37" fill="none" stroke="#f0f" stroke-width=".17"/>
<circle cx="119.7" cy="45.4" r=".37" fill="#f0f"/>
<circle cx="119.7" cy="45.4" r=".37" fill="none" stroke="#f0f" stroke-width=".17"/>
<circle cx="133.2" cy="45.4" r=".37" fill="#f0f"/>
<circle cx="133.2" cy="45.4" r=".37" fill="none" stroke="#f0f" stroke-width=".17"/>
<circle cx="133.2" cy="56.9" r=".38" fill="#f0f"/>
<circle cx="133.2" cy="56.9" r=".38" fill="none" stroke="#f0f" stroke-width=".17"/>
<circle cx="153.5" cy="33.8" r=".38" fill="#f0f"/>
<circle cx="153.5" cy="33.8" r=".38" fill="none" stroke="#f0f" stroke-width=".17"/>
<circle cx="140" cy="33.8" r=".38" fill="#f0f"/>
<circle cx="140" cy="33.8" r=".38" fill="none" stroke="#f0f" stroke-width=".17"/>
<circle cx="160.2" cy="56.9" r=".38" fill="#f0f"/>
<circle cx="160.2" cy="56.9" r=".38" fill="none" stroke="#f0f" stroke-width=".17"/>
<circle cx="140" cy="56.9" r=".38" fill="#f0f"/>
<circle cx="140" cy="56.9" r=".38" fill="none" stroke="#f0f" stroke-width=".17"/>
<circle cx="119.7" cy="56.9" r=".38" fill="#f0f"/>
<circle cx="119.7" cy="56.9" r=".38" fill="none" stroke="#f0f" stroke-width=".17"/>
<circle cx="237.5" cy="104.2" r=".37" fill="#f0f"/>
<circle cx="237.5" cy="104.2" r=".37" fill="none" stroke="#f0f" stroke-width=".17"/>
<circle cx="210.4" cy="40.5" r=".37" fill="#f0f"/>
<circle cx="210.4" cy="40.5" r=".37" fill="none" stroke="#f0f" stroke-width=".17"/>
<circle cx="56" cy="93.6" r=".37" fill="#f0f"/>
<circle cx="56" cy="93.6" r=".37" fill="none" stroke="#f0f" stroke-width=".17"/>
<circle cx="56" cy="112.9" r=".37" fill="#f0f"/>
<circle cx="56" cy="112.9" r=".37" fill="none" stroke="#f0f" stroke-width=".17"/>
<circle cx="154.5" cy="122.6" r=".37" fill="#f0f"/>
<circle cx="154.5" cy="122.6" r=".37" fill="none" stroke="#f0f" stroke-width=".17"/>
<circle cx="154.5" cy="134.1" r=".38" fill="#f0f"/>
<circle cx="154.5" cy="134.1" r=".38" fill="none" stroke="#f0f" stroke-width=".17"/>
<circle cx="59.9" cy="93.6" r=".37" fill="#f0f"/>
<circle cx="59.9" cy="93.6" r=".37" fill="none" stroke="#f0f" stroke-width=".17"/>
<g font-size="5.2">
<text x="212.4" y="37.2">Reset Circuit</text>
<text x="229.8" y="126">WPS</text>
</g>
<g font-size="3.3">
<text x="119.8" y="5.6">Close to MT7621DA 1.5V power pin</text>
<text x="11.6" y="11.4">1.5V PMU MUST close MT7621DA for GE2 and DDR3</text>
<text x="119.8" y="8.9">1.5V power trace should wider than MT7621A,</text>
<text x="119.8" y="12.1">2 Layer PCB can refer MT7621DA board design</text>
<text x="11.6" y="51.9">Vout = 1.25V x ( 1+ R21/R22)</text>
</g>
<text font-size="3" x="199.6" y="171.2">MediaTek Inc.</text>
<g font-size="2.1">
<text x="131.3" y="18.4">DDR decoupling</text>
<text x="131.3" y="41.5">DDR decoupling</text>
<text x="158.4" y="120.7">NAND decoupling</text>
</g>
<text font-size="2.1" fill="#00f" x="81.1" y="134">NAND,X8,X16,(NOR)</text>
<g font-size="1.7">
<text x="117.2" y="17.7">1.5VD</text>
<text x="13" y="21.5">3.3VD</text>
<text x="55.5" y="23.7">2</text>
<text x="102.4" y="20">1.5VD</text>
<text x="208.4" y="18.8">3.3VD</text>
<text x="36.3" y="25.7">3</text>
<text x="55.5" y="27.6">4</text>
<text x="15.1" y="34.4" transform="rotate(-90 15.1 34.4)">1</text>
<text x="44" y="32.3" transform="rotate(-90 44 32.3)">1</text>
<text x="74.4" y="34.2">+/-1%</text>
<text x="15.1" y="40" transform="rotate(-90 15.1 40)">2</text>
<text x="117.2" y="40.8">1.5VD</text>
<text x="17.4" y="47.4">GND</text>
<text x="74.4" y="47.8">+/-1%</text>
<text x="102.4" y="45.5">GND</text>
<text x="71.5" y="57">GND</text>
<text x="142.9" y="62.2">4.7u*2+0.6u</text>
<text x="208.5" y="61.8">GND</text>
<text x="53.5" y="89.1">3.3VD</text>
<text x="235.4" y="88.3">3.3VD</text>
<text x="237.1" y="93.3" transform="rotate(-90 237.1 93.3)">1</text>
<text x="65.3" y="100.9">1</text>
<text x="67.6" y="99.1">tsop48_smd</text>
<text x="119.2" y="100.9">48</text>
<text x="239.4" y="100.1">R0402</text>
<text x="65.3" y="102.9">2</text>
<text x="65.3" y="104.8">3</text>
<text x="65.3" y="106.7">4</text>
<text x="119.2" y="106.7">45</text>
<text x="119.2" y="104.8">46</text>
<text x="119.2" y="102.9">47</text>
<text x="213.9" y="103.8">2</text>
<text x="213.9" y="105.7">3</text>
<text x="223.4" y="103.8">1</text>
<text x="223.4" y="105.7">4</text>
<text x="237.1" y="102.7" transform="rotate(-90 237.1 102.7)">2</text>
<text x="65.3" y="108.7">5</text>
<text x="65.3" y="110.6">6</text>
<text x="65.3" y="112.5">7</text>
<text x="119.2" y="112.5">42</text>
<text x="119.2" y="110.6">43</text>
<text x="119.2" y="108.7">44</text>
<text x="216.3" y="109.7">SW_TC-2401</text>
<text x="218.6" y="109.1">5</text>
<text x="220.6" y="109.1">6</text>
<text x="237.1" y="108.7" transform="rotate(-90 237.1 108.7)">1</text>
<text x="239.4" y="113.6">C0201</text>
<text x="64.3" y="118.3">10</text>
<text x="65.3" y="114.5">8</text>
<text x="65.3" y="116.4">9</text>
<text x="119.2" y="118.3">39</text>
<text x="119.2" y="116.4">40</text>
<text x="119.2" y="114.5">41</text>
<text x="152" y="118">3.3VD</text>
<text x="237.1" y="114.3" transform="rotate(-90 237.1 114.3)">2</text>
<text x="64.3" y="120.2">11</text>
<text x="64.3" y="122.2">12</text>
<text x="64.3" y="124.1">13</text>
<text x="119.2" y="124.1">36</text>
<text x="119.2" y="122.2">37</text>
<text x="119.2" y="120.2">38</text>
<text x="64.3" y="126">14</text>
<text x="64.3" y="128">15</text>
<text x="64.3" y="129.9">16</text>
<text x="64.3" y="131.8">17</text>
<text x="119.2" y="131.8">32</text>
<text x="119.2" y="129.9">33</text>
<text x="119.2" y="128">34</text>
<text x="119.2" y="126">35</text>
<text x="64.3" y="133.8">18</text>
<text x="64.3" y="135.7">19</text>
<text x="64.3" y="137.6">20</text>
<text x="119.2" y="137.6">29</text>
<text x="119.2" y="135.7">30</text>
<text x="119.2" y="133.8">31</text>
<text x="64.3" y="139.5">21</text>
<text x="64.3" y="141.5">22</text>
<text x="64.3" y="143.4">23</text>
<text x="119.2" y="143.4">26</text>
<text x="119.2" y="141.5">27</text>
<text x="119.2" y="139.5">28</text>
<text x="58" y="149.3">GND</text>
<text x="64.3" y="145.3">24</text>
<text x="119.2" y="145.3">25</text>
<text x="123.6" y="149.3">GND</text>
<text x="214.3" y="173.4">Title</text>
<text x="214.3" y="179.2">Size</text>
<text x="220.1" y="179.2">Document Number</text>
<text x="225.9" y="175.3">MT7621DA</text>
<text x="256.8" y="179.2">Drawn</text>
<text x="285.7" y="179.2">Rev</text>
<text x="214.3" y="183.1">&lt;Size&gt;</text>
<text x="214.3" y="185">Date:</text>
<text x="222" y="185">Thursday, June 24, 2021</text>
<text x="233.6" y="181.1">MEM DDR3/NAND FLASH</text>
<text x="256.8" y="185">Sheet</text>
<text x="262.6" y="185">7</text>
<text x="276.1" y="185">of 13</text>
<text x="285.7" y="181.1">1.1</text>
</g>
<g font-size="1.7" fill="#000080">
<text x="42.7" y="19.2">U1302</text>
<text x="42.7" y="21.1">ZTP1117SA</text>
<text x="119.8" y="27.7">C53</text>
<text x="133.3" y="27.7">C54</text>
<text x="140" y="27.7">C55</text>
<text x="153.5" y="27.7">C56</text>
<text x="167" y="27.7">C57</text>
<text x="176.9" y="29.6">C58</text>
<text x="211.5" y="28.7">R65</text>
<text x="16.1" y="35.2">C64</text>
<text x="74.4" y="30.6">R22</text>
<text x="74.4" y="32.5">1K-ohm</text>
<text x="88.9" y="31.5">C66</text>
<text x="88.9" y="33.5">10uF</text>
<text x="97.5" y="31.5">C70</text>
<text x="97.5" y="33.5">10uF</text>
<text x="106.2" y="31.5">C74</text>
<text x="106.2" y="33.5">0.1uF</text>
<text x="119.8" y="30.6">0.1uF</text>
<text x="133.3" y="30.6">0.1uF</text>
<text x="140" y="30.6">0.1uF</text>
<text x="153.5" y="30.6">0.1uF</text>
<text x="167" y="30.6">0.1uF</text>
<text x="176.9" y="31.9">4.7uF</text>
<text x="211.5" y="30.6">100K-ohm</text>
<text x="15.5" y="38.3">NI/0.1uF</text>
<text x="25.1" y="36.4">C65</text>
<text x="25.1" y="38.3">10uF</text>
<text x="225" y="40.2">R24</text>
<text x="233.6" y="40.2">0 ohm</text>
<text x="74.4" y="44.1">R21</text>
<text x="74.4" y="46">200-ohm</text>
<text x="212.4" y="47">RC1</text>
<text x="119.8" y="50.8">C59</text>
<text x="119.8" y="53.8">0.1uF</text>
<text x="133.3" y="50.8">C60</text>
<text x="133.3" y="53.8">0.1uF</text>
<text x="140" y="50.8">C61</text>
<text x="140" y="53.8">0.1uF</text>
<text x="160.3" y="50.8">C62</text>
<text x="160.3" y="53.8">0.1uF</text>
<text x="170.1" y="52.8">C63</text>
<text x="212.4" y="48.9">10uF</text>
<text x="170.1" y="55.1">4.7uF</text>
<text x="67.6" y="95.2">U450</text>
<text x="67.6" y="97.2">NI/NAND,Flash,x8,TSOP48</text>
<text x="216.3" y="99.5">J7</text>
<text x="239.4" y="96.2">R156</text>
<text x="239.4" y="98.1">1K&gt;&gt;10K/NI</text>
<text x="48.3" y="103">R3452</text>
<text x="48.3" y="104.9">10K-ohm</text>
<text x="216.3" y="107.8">TACT</text>
<text x="239.4" y="109.7">C156</text>
<text x="239.4" y="111.7">0.1uF</text>
<text x="154.5" y="128.1">C76</text>
<text x="154.5" y="131">NI/0.1uF</text>
<text x="163.2" y="128.1">C77</text>
<text x="163.2" y="131">NI/0.1uF</text>
</g>
<g font-size="1.7" fill="#004080">
<text x="39.6" y="26.9">Vin</text>
<text x="45.3" y="29" transform="rotate(-90 45.3 29)">ADJ/G</text>
<text x="48.6" y="28.8">Vout1</text>
<text x="49.6" y="24.9">Vout</text>
<text x="68.6" y="102.2">NC,NC,(A15)</text>
<text x="68.6" y="104.1">NC,NC,(A14)</text>
<text x="68.6" y="106">NC,NC,(A13)</text>
<text x="68.6" y="107.9">NC,NC,(A12)</text>
<text x="101.7" y="107.9">NC,IO14,(D15/A_1)</text>
<text x="104" y="104.1">NC,IO15,(BYTE)</text>
<text x="105.5" y="106">NC,IO7,(GND)</text>
<text x="105.7" y="102.2">NC,VSS,(A16)</text>
<text x="68.6" y="109.9">NC,NC,(A11)</text>
<text x="68.6" y="111.8">NC,NC,(A10)</text>
<text x="68.6" y="113.7">RYBY,RYBY,(A9)</text>
<text x="105" y="111.8">IO6,IO13,(D14)</text>
<text x="107" y="113.7">IO5,IO5,(D6)</text>
<text x="107" y="109.9">IO7,IO6,(D7)</text>
<text x="68.6" y="115.7">RE,RE,(A8)</text>
<text x="68.6" y="117.6">CE,CE,(A19/NC)</text>
<text x="68.6" y="119.5">NC,NC,(A20/NC)</text>
<text x="105" y="115.7">IO4,IO12,(D13)</text>
<text x="106.4" y="119.5">NC,NC,(D12)</text>
<text x="107.2" y="117.6">NC,IO4,(D5)</text>
<text x="68.6" y="121.5">NC,NC,(WE)</text>
<text x="68.6" y="123.4">VDD,VDD(RESET)</text>
<text x="68.6" y="125.3">VSS,VSS,(NC/VPP)</text>
<text x="103.7" y="123.4">VDD,VDD,(VCC)</text>
<text x="105.5" y="125.3">VSS,NC,(D11)</text>
<text x="107.4" y="121.5">NC,NC,(D4)</text>
<text x="68.6" y="127.3">NC,NC,(NC/WP/ACC)</text>
<text x="68.6" y="129.2">NC,NC,(RY/BY)</text>
<text x="68.6" y="131.1">CLE,CLE,(A18)</text>
<text x="106.2" y="131.1">NC,IO11,(D2)</text>
<text x="106.4" y="129.2">NC,NC,(D10)</text>
<text x="107.4" y="127.3">NC,NC,(D3)</text>
<text x="68.6" y="133.1">ALE,ALE,(A17)</text>
<text x="68.6" y="135">WE,WE,(A7)</text>
<text x="68.6" y="136.9">WP,WP,(A6)</text>
<text x="106" y="135">IO2,IO10,(D1)</text>
<text x="107" y="136.9">IO1,IO2,(D8)</text>
<text x="107" y="133.1">IO3,IO3,(D9)</text>
<text x="68.6" y="138.9">NC,NC,(A5)</text>
<text x="68.6" y="140.8">NC,NC,(A4)</text>
<text x="68.6" y="142.7">NC,NC,(A3)</text>
<text x="105.5" y="142.7">NC,IO8,(GND)</text>
<text x="106.9" y="140.8">NC,IO1,(OE)</text>
<text x="107" y="138.9">IO0,IO9,(D0)</text>
<text x="68.6" y="144.7">NC,NC,(A2)</text>
<text x="68.6" y="146.6">NC,NC,(A1)</text>
<text x="106.6" y="146.6">NC,VSS,(A0)</text>
<text x="107" y="144.7">NC,IO0,(CE)</text>
</g>
<g font-size="1.7" fill="#f00">
<text x="66.1" y="38.2">FB</text>
<text x="222" y="41">1</text>
<text x="241.6" y="41.4">D2DB_PORST_N</text>
<text x="210.1" y="57.5" transform="rotate(-90 210.1 57.5)">GND</text>
<text x="254.9" y="104.7">1,13</text>
<text x="274.2" y="104.7">WPS_KEY</text>
<text x="38.5" y="113.6">ND_RB_N</text>
<text x="65.7" y="113.4">2</text>
<text x="133.6" y="109.7">ND_D7</text>
<text x="133.6" y="113.6">ND_D5</text>
<text x="133.6" y="111.7">ND_D6</text>
<text x="148.7" y="109.5">2</text>
<text x="148.7" y="113.4">2</text>
<text x="148.7" y="111.5">2</text>
<text x="38.5" y="115.5">ND_RE_N</text>
<text x="38.5" y="117.4">ND_CS_N</text>
<text x="65.7" y="115.3">2,8</text>
<text x="65.7" y="117.3">2,8</text>
<text x="133.6" y="115.5">ND_D4</text>
<text x="148.7" y="115.3">2</text>
<text x="38.5" y="131">ND_CLE</text>
<text x="65.7" y="130.8">2</text>
<text x="38.5" y="134.8">ND_WE_N</text>
<text x="38.5" y="132.9">ND_ALE</text>
<text x="38.5" y="136.7">ND_WP</text>
<text x="65.7" y="134.6">2,8</text>
<text x="65.7" y="132.7">2</text>
<text x="65.7" y="136.6">2</text>
<text x="133.6" y="134.8">ND_D2</text>
<text x="133.6" y="136.7">ND_D1</text>
<text x="133.6" y="132.9">ND_D3</text>
<text x="148.7" y="134.6">2</text>
<text x="148.7" y="136.6">2</text>
<text x="148.7" y="132.7">2</text>
<text x="133.6" y="138.7">ND_D0</text>
<text x="148.7" y="138.5">2</text>
</g>
<g font-size="1.5">
<text x="227.8" y="169.4">5F No.5 Tai-Yuan 1st St.</text>
<text x="227.8" y="171.3">Chupei City, Hsinchu County 30265, Taiwan, R.O.C.</text>
</g>
<g font-size="1.4">
<text x="30.9" y="1.4">5</text>
<text x="88.9" y="1.4">4</text>
<text x="146.8" y="1.4">3</text>
<text x="204.7" y="1.4">2</text>
<text x="262.6" y="1.4">1</text>
<text x=".5" y="26.1">D</text>
<text x="292.1" y="26.1">D</text>
<text x=".5" y="71.9">C</text>
<text x="292.1" y="71.9">C</text>
<text x=".5" y="117.8">B</text>
<text x="292.1" y="117.8">B</text>
<text x=".5" y="163.6">A</text>
<text x="292.1" y="163.6">A</text>
<text x="30.9" y="186.8">5</text>
<text x="88.9" y="186.8">4</text>
<text x="146.8" y="186.8">3</text>
<text x="204.7" y="186.8">2</text>
<text x="262.6" y="186.8">1</text>
</g>
</svg>
